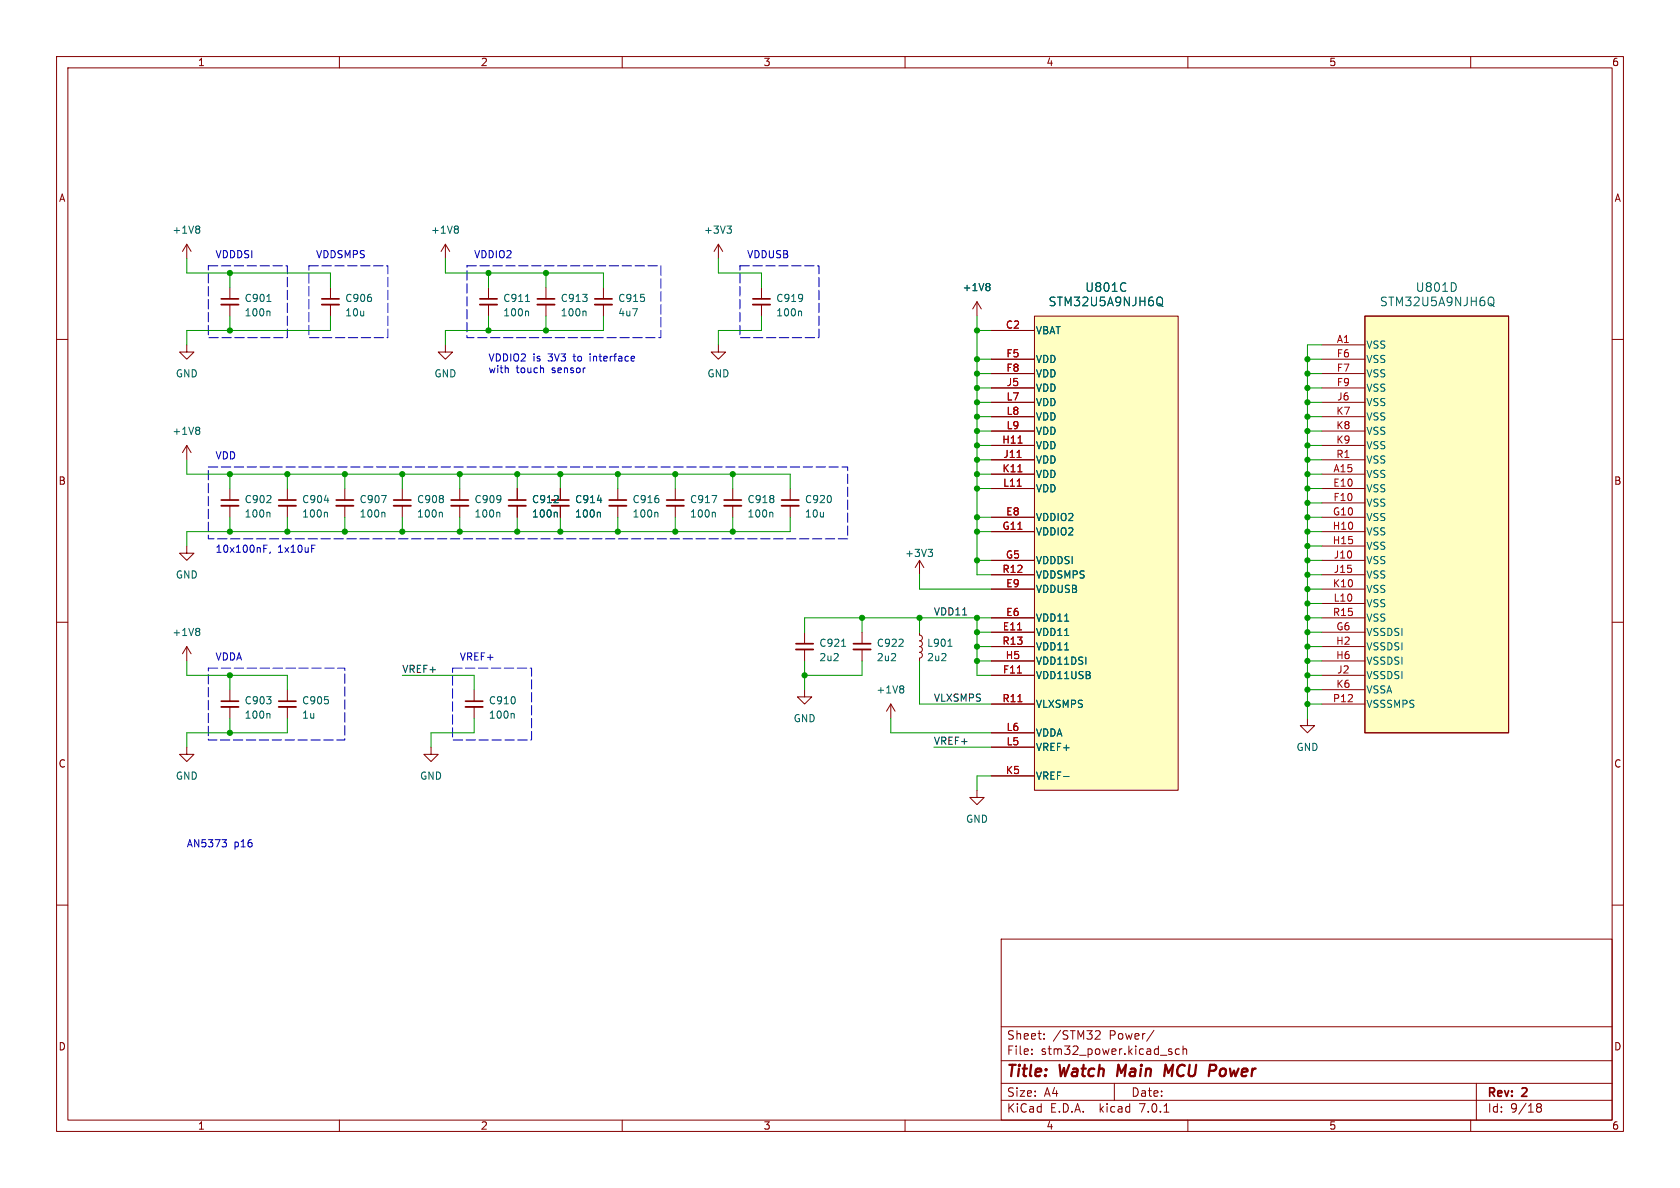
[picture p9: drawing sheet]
<svg xmlns="http://www.w3.org/2000/svg" width="297mm" height="210mm" viewBox="0 0 297 210" stroke-linecap="round" stroke-linejoin="round" font-family="sans-serif">
<g fill="none" stroke="#840000" stroke-width=".18">
<path d="M10 10h277v190h-277zM12 12h273v186h-273zM60 10v2M110 10v2M160 10v2M210 10v2M260 10v2M10 60h2M33 43.2l-.7 1.3M33 43.2v2.5M33 43.2l.8 1.3M40.6 50.8v2"/>
<path d="M40.6 53.8v2.1M58.4 50.8v2M58.4 53.8v2.1M78.7 43.2l-.7 1.3M78.7 43.2v2.5M78.7 43.2l.8 1.3M86.4 50.8v2M86.4 53.8v2.1M96.5 50.8v2M96.5 53.8v2.1M106.7 50.8v2M106.7 53.8v2.1"/>
<path d="M127 43.2l-.8 1.3M127 43.2v2.5M127 43.2l.8 1.3M134.6 50.8v2M134.6 53.8v2.1M172.7 53.3l-.7 1.3M172.7 53.3v2.6M172.7 53.3l.8 1.3M175.3 58.4h7.6M182.9 55.9h25.4v83.8h-25.4zM241.3 55.9h25.4v73.6h-25.4zM285 60h2"/>
<path d="M33 61v1.2h1.3l-1.3 1.3-1.3-1.3h1.3M33 78.7v2.6M33 78.7l-.7 1.3M33 78.7l.8 1.3M78.7 61v1.2h1.3l-1.3 1.3-1.2-1.3h1.2M127 61v1.2h1.3l-1.3 1.3-1.3-1.3h1.3M175.3 63.5h7.6M175.3 66h7.6M175.3 68.6h7.6M175.3 71.1h7.6M175.3 73.7h7.6M175.3 76.2h7.6"/>
<path d="M175.3 78.7h7.6M233.7 61h7.6M233.7 63.5h7.6M233.7 66h7.6M233.7 68.6h7.6M233.7 71.1h7.6M233.7 73.7h7.6M233.7 76.2h7.6M233.7 78.7h7.6M33 96.5v1.3h1.3l-1.3 1.3-1.3-1.3h1.3M40.6 86.4v2M40.6 89.4v2"/>
<path d="M50.8 86.4v2M50.8 89.4v2M61 86.4v2M61 89.4v2M71.1 86.4v2M71.1 89.4v2M81.3 86.4v2M81.3 89.4v2M91.4 86.4v2M91.4 89.4v2M99.1 86.4v2M99.1 89.4v2"/>
<path d="M109.2 86.4v2M109.2 89.4v2M119.4 86.4v2M119.4 89.4v2M129.5 86.4v2M129.5 89.4v2M139.7 86.4v2M139.7 89.4v2M162.6 99.1l-.8 1.2M162.6 99.1v2.5M162.6 99.1l.7 1.2M175.3 83.8h7.6"/>
<path d="M175.3 86.4h7.6M175.3 91.4h7.6M175.3 94h7.6M175.3 99.1h7.6M175.3 81.3h7.6M233.7 83.8h7.6M233.7 86.4h7.6M233.7 88.9h7.6M233.7 91.4h7.6M233.7 94h7.6M233.7 96.5h7.6M233.7 99.1h7.6"/>
<path d="M233.7 81.3h7.6M10 110h2M33 114.3v2.5M33 114.3l-.7 1.3M33 114.3l.8 1.3M142.2 111.8v2M142.2 114.8v2M152.4 111.8v2M152.4 114.8v2M162.6 111.8v.5l.3 .1 .2 .4-.2 .3-.3 .2 .3 .1 .2 .4-.2 .4-.3 .1 .3 .2 .2 .3-.2 .4-.3 .1 .3 .2 .2 .3-.2 .4-.3 .1v.5M175.3 111.8h7.6M175.3 114.3h7.6"/>
<path d="M175.3 116.8h7.6M175.3 101.6h7.6M175.3 119.4h7.6M175.3 104.1h7.6M175.3 109.2h7.6M233.7 111.8h7.6M233.7 114.3h7.6M233.7 116.8h7.6M233.7 101.6h7.6M233.7 119.4h7.6M233.7 104.1h7.6M233.7 106.7h7.6"/>
<path d="M233.7 109.2h7.6M285 110h2M33 132.1v1.3h1.3l-1.3 1.2-1.3-1.2h1.3M40.6 121.9v2.1M40.6 125v2M50.8 121.9v2.1M50.8 125v2M76.2 132.1v1.3h1.3l-1.3 1.2-1.3-1.2h1.3M83.8 121.9v2.1M83.8 125v2M142.2 121.9v1.3h1.3l-1.3 1.3-1.2-1.3h1.2M157.5 124.5l-.8 1.2"/>
<path d="M157.5 124.5v2.5M157.5 124.5l.7 1.2M172.7 139.7v1.3h1.3l-1.3 1.2-1.3-1.2h1.3M175.3 129.5h7.6M175.3 124.5h7.6M175.3 137.2h7.6M175.3 132.1h7.6M231.1 127v1.3h1.3l-1.3 1.2-1.2-1.2h1.2M233.7 121.9h7.6M233.7 124.5h7.6M10 160h2M285 160h2"/>
<path d="M177 166h108v32h-108zM60 198v2M110 198v2M160 198v2M177 194.5h108M177 191.5h108M177 187.5h108M177 181.5h108M182.4 186.3v.1M182.4 185.5v.1M184.6 183.6v.1M184.6 182.8v.1"/>
<path d="M193.9 182.2l.5 .1 .1 .3-.9 1.1h.9M197 191.5v3M204 182.1l-1.3 2M205.8 196.6h.8M207 185.9l.2 .2-.2 .3M207 185.4l.1 .1M208.5 185.5l-.4-.1-.3 .3v.4l.1 .2h.6M209.1 185.5l.3-.1 .3 .1 .1 .9M209.1 184.9v1.5M210 198v2M260 198v2M261 191.5v6.5"/>
<path d="M271.7 195.6l.2 .1M271.7 195.2l.2-.1 .5 .1 .1 .3-.3 .2M271.9 195.7h.3M271.9 195.7l-.2 .2M272.2 195.7l.3 .3-.1 .5-.2 .1-.5-.1"/>
</g>
<path d="M206.5 189.7l-.4-1.5-.3 2" fill="none" stroke="#840000" stroke-width=".4"/>
<g fill="none" stroke="#006464" stroke-width=".18">
<path d="M35.1 40l.2 .2-.2 .3 .2 .2v.3l-.2 .2M80.8 40l.2 .2-.2 .3 .2 .2v.3l-.2 .2M128.5 40h.8l-.4 .4M47.2 53.3h.7M47.5 55l.2 .2v.6M92.9 53.3h.7M93.3 55l.1 .2v.6M103.4 55l.2 .2v.6M129.1 40.4l.2 .3v.3l-.2 .2M141.5 55l.2 .2v.6M174.8 50.1l.2 .3-.2 .3 .2 .2v.2l-.2 .3M204.9 52.5a.51 .51 0 0 1 .6 .5v.5a.51 .51 0 0 1-.6 .5"/>
<path d="M204.9 53.7l.7 .5M263.4 52.5a.51 .51 0 0 1 .7 .5v.5l-.2 .5M263.5 53.7l.4 .3M263.9 54l.3 .2M263.9 54h-.5M35.1 75.5l.2 .3-.2 .3 .2 .2v.2l-.2 .3M47.5 90.6l.2 .1v.7M57.7 90.6l.2 .1v.7M67.9 90.6l.1 .1v.7M78 90.6l.2 .1v.7M88.2 90.6l.2 .1v.7M98.3 90.6l.2 .1v.7"/>
<path d="M106 90.6l.1 .1v.7M116.1 90.6l.2 .1v.7M126.3 90.6l.2 .1v.7M136.4 90.6l.2 .1v.7M164.1 97.1h.8l-.5 .5M164.6 97.6l.3 .2v.3l-.3 .3M35.1 111.1l.2 .2-.2 .3 .2 .3v.2l-.2 .2M148.8 114.3h.7M167.6 114.3h.7M47.5 126.1l.2 .2v.7M90.7 126.1l.2 .2v.7M159.5 121.2l.3 .3-.3 .3 .3 .2v.3l-.3 .2"/>
<path d="M188 137.3h1"/>
</g>
<g fill="none" stroke="#840000" stroke-width=".33">
<path d="M39.1 53.8h3.1M56.9 53.8h3M84.8 53.8h3.1M95 53.8h3M105.2 53.8h3M133.1 53.8h3M39.1 89.4h3.1M49.3 89.4h3M59.4 89.4h3.1M69.6 89.4h3M79.8 89.4h3M89.9 89.4h3.1"/>
<path d="M97.5 89.4h3.1M107.7 89.4h3M117.9 89.4h3M128 89.4h3.1M138.2 89.4h3M140.7 114.8h3.1M150.9 114.8h3M39.1 125h3.1M49.3 125h3M82.3 125h3"/>
</g>
<g fill="none" stroke="#840000" stroke-width=".3">
<path d="M39.1 52.8h3.1M56.9 52.8h3M84.8 52.8h3.1M95 52.8h3M105.2 52.8h3M133.1 52.8h3M39.1 88.4h3.1M49.3 88.4h3M59.4 88.4h3.1M69.6 88.4h3M79.8 88.4h3M89.9 88.4h3.1"/>
<path d="M97.5 88.4h3.1M107.7 88.4h3M117.9 88.4h3M128 88.4h3.1M138.2 88.4h3M140.7 113.8h3.1M150.9 113.8h3M39.1 124h3.1M49.3 124h3M82.3 124h3"/>
</g>
<g fill="#ffffc2" stroke="#ffffc2" stroke-width=".18">
<path d="M241.3 55.9h25.4v73.6h-25.4z"/>
<path d="M182.9 55.9h25.4v83.8h-25.4z"/>
</g>
<path d="M180 78.3h.7M179.8 80.9h.7M179.8 86h.8M179.9 83.4h.8M179.9 119h.7" fill="none" stroke="#a90000" stroke-width=".18"/>
<path d="M96 65.1l.1 .8M111.8 63h.3l.1 .3-.6 .1M112.1 63.8h-.3M46.6 97h.5M46.6 96.4h.6M47.8 97.6l-.1 .2M55.1 96.4h.6M39.2 148.4h.8l-.4 .5M39.9 149l.1 .2-.1 .4" fill="none" stroke="#0000c2" stroke-width=".18"/>
<path d="M36.8 47h14v12.7h-14v-12.7M54.6 47h14v12.7h-14v-12.7M82.5 47h34.3v12.7h-34.3v-12.7M130.8 47h14v12.7h-14v-12.7M36.8 82.6h113.1v12.7h-113.1v-12.7M36.8 118.1h24.2v12.7h-24.2v-12.7M80 118.1h14v12.7h-14v-12.7" fill="none" stroke="#0000c2" stroke-width=".18" stroke-dasharray="1.7 .6"/>
<g fill="none" stroke="#009600" stroke-width=".18">
<path d="M33 45.7v2.6h25.4v2.5M40.6 48.3v2.5M40.6 55.9v2.5M58.4 55.9v2.5h-25.4v2.6M78.7 45.7v2.6h28v2.5M86.4 48.3v2.5M86.4 55.9v2.5M96.5 48.3v2.5M96.5 55.9v2.5M106.7 55.9v2.5h-28v2.6M127 45.7v2.6h7.6v2.5M134.6 55.9v2.5h-7.6v2.6"/>
<path d="M172.7 58.4h2.6M172.7 55.9v45.7h2.6M172.7 78.7h2.6M172.7 73.7h2.6M172.7 71.1h2.6M172.7 66h2.6M172.7 68.6h2.6M172.7 76.2h2.6M172.7 63.5h2.6M231.1 78.7h2.6M231.1 73.7h2.6M231.1 71.1h2.6"/>
<path d="M231.1 66h2.6M231.1 68.6h2.6M231.1 76.2h2.6M231.1 63.5h2.6M233.7 61h-2.6v66M33 81.3v2.5h106.7v2.6M40.6 83.8v2.6M40.6 91.4v2.6M50.8 83.8v2.6M50.8 91.4v2.6M61 83.8v2.6M61 91.4v2.6"/>
<path d="M71.1 83.8v2.6M71.1 91.4v2.6M81.3 83.8v2.6M81.3 91.4v2.6M91.4 83.8v2.6M91.4 91.4v2.6M99.1 83.8v2.6M99.1 91.4v2.6M109.2 83.8v2.6M109.2 91.4v2.6M119.4 83.8v2.6M119.4 91.4v2.6"/>
<path d="M129.5 83.8v2.6M129.5 91.4v2.6M139.7 91.4v2.6h-106.7v2.5M172.7 94h2.6M172.7 83.8h2.6M172.7 91.4h2.6M172.7 86.4h2.6M172.7 99.1h2.6M172.7 81.3h2.6M231.1 94h2.6M231.1 83.8h2.6M231.1 91.4h2.6"/>
<path d="M231.1 86.4h2.6M231.1 99.1h2.6M231.1 96.5h2.6M231.1 81.3h2.6M231.1 88.9h2.6M33 116.8v2.6h17.8v2.5M40.6 119.4v2.5M71.1 119.4h12.7v2.5M142.2 116.8v5.1M152.4 116.8v2.6h-10.2M152.4 109.2v2.6M162.6 101.6v2.5h12.7"/>
<path d="M162.6 109.2v2.6M162.6 116.8v7.7h12.7M172.7 109.2v10.2h2.6M172.7 114.3h2.6M172.7 111.8h2.6M172.7 116.8h2.6M175.3 109.2h-33.1v2.6M231.1 119.4h2.6M231.1 114.3h2.6M231.1 109.2h2.6M231.1 111.8h2.6M231.1 101.6h2.6"/>
<path d="M231.1 116.8h2.6M231.1 104.1h2.6M231.1 106.7h2.6M40.6 127v2.5M50.8 127v2.5h-17.8v2.6M83.8 127v2.5h-7.6v2.6M157.5 127v2.5h17.8M165.1 132.1h10.2M175.3 137.2h-2.6v2.5M231.1 124.5h2.6M231.1 121.9h2.6"/>
</g>
<g fill="#009600" stroke="#009600" stroke-width=".18">
<circle cx="91.4" cy="94" r=".46"/>
<circle cx="81.3" cy="83.8" r=".46"/>
<circle cx="81.3" cy="94" r=".46"/>
<circle cx="61" cy="83.8" r=".46"/>
<circle cx="71.1" cy="94" r=".46"/>
<circle cx="71.1" cy="83.8" r=".46"/>
<circle cx="86.4" cy="58.4" r=".46"/>
<circle cx="96.5" cy="58.4" r=".46"/>
<circle cx="96.5" cy="48.3" r=".46"/>
<circle cx="86.4" cy="48.3" r=".46"/>
<circle cx="40.6" cy="58.4" r=".46"/>
<circle cx="40.6" cy="48.3" r=".46"/>
<circle cx="40.6" cy="129.5" r=".46"/>
<circle cx="40.6" cy="119.4" r=".46"/>
<circle cx="91.4" cy="83.8" r=".46"/>
<circle cx="99.1" cy="83.8" r=".46"/>
<circle cx="119.4" cy="83.8" r=".46"/>
<circle cx="119.4" cy="94" r=".46"/>
<circle cx="109.2" cy="94" r=".46"/>
<circle cx="109.2" cy="83.8" r=".46"/>
<circle cx="129.5" cy="94" r=".46"/>
<circle cx="99.1" cy="94" r=".46"/>
<circle cx="129.5" cy="83.8" r=".46"/>
<circle cx="50.8" cy="94" r=".46"/>
<circle cx="61" cy="94" r=".46"/>
<circle cx="40.6" cy="94" r=".46"/>
<circle cx="50.8" cy="83.8" r=".46"/>
<circle cx="40.6" cy="83.8" r=".46"/>
<circle cx="172.7" cy="94" r=".46"/>
<circle cx="172.7" cy="91.4" r=".46"/>
<circle cx="172.7" cy="99.1" r=".46"/>
<circle cx="172.7" cy="86.4" r=".46"/>
<circle cx="172.7" cy="83.8" r=".46"/>
<circle cx="172.7" cy="111.8" r=".46"/>
<circle cx="172.7" cy="114.3" r=".46"/>
<circle cx="172.7" cy="109.2" r=".46"/>
<circle cx="172.7" cy="116.8" r=".46"/>
<circle cx="142.2" cy="119.4" r=".46"/>
<circle cx="162.6" cy="109.2" r=".46"/>
<circle cx="152.4" cy="109.2" r=".46"/>
<circle cx="231.1" cy="106.7" r=".46"/>
<circle cx="231.1" cy="104.1" r=".46"/>
<circle cx="231.1" cy="109.2" r=".46"/>
<circle cx="231.1" cy="116.8" r=".46"/>
<circle cx="231.1" cy="114.3" r=".46"/>
<circle cx="231.1" cy="111.8" r=".46"/>
<circle cx="231.1" cy="121.9" r=".46"/>
<circle cx="231.1" cy="119.4" r=".46"/>
<circle cx="231.1" cy="99.1" r=".46"/>
<circle cx="231.1" cy="101.6" r=".46"/>
<circle cx="231.1" cy="124.5" r=".46"/>
<circle cx="231.1" cy="78.7" r=".46"/>
<circle cx="231.1" cy="81.3" r=".46"/>
<circle cx="231.1" cy="71.1" r=".46"/>
<circle cx="231.1" cy="68.6" r=".46"/>
<circle cx="231.1" cy="66" r=".46"/>
<circle cx="231.1" cy="94" r=".46"/>
<circle cx="231.1" cy="88.9" r=".46"/>
<circle cx="231.1" cy="91.4" r=".46"/>
<circle cx="231.1" cy="83.8" r=".46"/>
<circle cx="231.1" cy="86.4" r=".46"/>
<circle cx="231.1" cy="76.2" r=".46"/>
<circle cx="231.1" cy="73.7" r=".46"/>
<circle cx="231.1" cy="63.5" r=".46"/>
<circle cx="172.7" cy="81.3" r=".46"/>
<circle cx="172.7" cy="78.7" r=".46"/>
<circle cx="172.7" cy="76.2" r=".46"/>
<circle cx="172.7" cy="68.6" r=".46"/>
<circle cx="172.7" cy="66" r=".46"/>
<circle cx="172.7" cy="73.7" r=".46"/>
<circle cx="172.7" cy="71.1" r=".46"/>
<circle cx="172.7" cy="58.4" r=".46"/>
<circle cx="172.7" cy="63.5" r=".46"/>
<circle cx="231.1" cy="96.5" r=".46"/>
</g>
<g font-size="2.8" fill="#840000">
<text x="178" y="190.8">Title:</text>
<text x="187.4" y="190.8">Watch</text>
<text x="198.2" y="190.8">Main</text>
<text x="207.1" y="190.8">MCU Power</text>
</g>
<g font-size="2.1" fill="#006464">
<text x="191.8" y="51.8">U801C</text>
<text x="250.2" y="51.8">U801D</text>
<text x="185.3" y="54.3">STM32U5A9NJH6Q</text>
<text x="243.9" y="54.3">STM32U5A9NJH6Q</text>
</g>
<g font-size="2.1" fill="#840000">
<text x="178" y="183.9">Sheet:</text>
<text x="186.2" y="183.9">/STM32</text>
<text x="196.1" y="183.9">Power/</text>
<text x="178" y="186.6">File:</text>
<text x="184" y="186.6">stm32_power.kicad_sch</text>
<text x="178" y="196.8">KiCad</text>
<text x="178" y="194">Size:</text>
<text x="184.6" y="194">A4</text>
<text x="185.7" y="196.8">E.D.A.</text>
<text x="194.4" y="196.8">kicad</text>
<text x="200" y="194">Date:</text>
<text x="201.5" y="196.8">7.0.1</text>
<text x="263" y="194.2">Rev:</text>
<text x="263" y="196.8">Id:</text>
<text x="267" y="196.8">9/18</text>
<text x="269.2" y="194.2">2</text>
</g>
<g font-size="1.8" fill="#840000">
<text x="35" y="11.8">1</text>
<text x="85" y="11.8">2</text>
<text x="135" y="11.8">3</text>
<text x="185" y="11.8">4</text>
<text x="235" y="11.8">5</text>
<text x="285" y="11.8">6</text>
<text x="10.4" y="35.8">A</text>
<text x="285.4" y="35.8">A</text>
<text x="10.3" y="85.8">B</text>
<text x="285.3" y="85.8">B</text>
<text x="10.3" y="135.8">C</text>
<text x="285.3" y="135.8">C</text>
<text x="10.3" y="185.8">D</text>
<text x="285.3" y="185.8">D</text>
<text x="35" y="199.8">1</text>
<text x="85" y="199.8">2</text>
<text x="135" y="199.8">3</text>
<text x="185" y="199.8">4</text>
<text x="235" y="199.8">5</text>
<text x="285" y="199.8">6</text>
</g>
<g font-size="1.8" fill="#006464">
<text x="30.4" y="41.5">+1V8</text>
<text x="76.1" y="41.5">+1V8</text>
<text x="124.4" y="41.5">+3V3</text>
<text x="43.2" y="53.5">C901</text>
<text x="61" y="53.5">C906</text>
<text x="88.9" y="53.5">C911</text>
<text x="99.1" y="53.5">C913</text>
<text x="109.2" y="53.5">C915</text>
<text x="137.2" y="53.5">C919</text>
<text x="170.1" y="51.6">+1V8</text>
<text x="43.2" y="56.1">100n</text>
<text x="61" y="56.1">10u</text>
<text x="88.9" y="56.1">100n</text>
<text x="99.1" y="56.1">100n</text>
<text x="109.2" y="56.1">4u7</text>
<text x="137.2" y="56.1">100n</text>
<text x="183.1" y="59.2">VBAT</text>
<text x="183.1" y="64.3">VDD</text>
<text x="241.6" y="61.8">VSS</text>
<text x="241.6" y="64.3">VSS</text>
<text x="31" y="66.9">GND</text>
<text x="76.7" y="66.9">GND</text>
<text x="125" y="66.9">GND</text>
<text x="183.1" y="66.9">VDD</text>
<text x="183.1" y="69.4">VDD</text>
<text x="183.1" y="71.9">VDD</text>
<text x="241.6" y="66.9">VSS</text>
<text x="241.6" y="69.4">VSS</text>
<text x="241.6" y="71.9">VSS</text>
<text x="30.4" y="77">+1V8</text>
<text x="183.1" y="74.5">VDD</text>
<text x="183.1" y="77">VDD</text>
<text x="241.6" y="74.5">VSS</text>
<text x="241.6" y="77">VSS</text>
<text x="183.1" y="79.6">VDD</text>
<text x="183.1" y="82.1">VDD</text>
<text x="241.6" y="79.6">VSS</text>
<text x="241.6" y="82.1">VSS</text>
<text x="43.2" y="89.1">C902</text>
<text x="53.3" y="89.1">C904</text>
<text x="63.5" y="89.1">C907</text>
<text x="73.7" y="89.1">C908</text>
<text x="83.8" y="89.1">C909</text>
<text x="94" y="89.1">C912</text>
<text x="101.6" y="89.1">C914</text>
<text x="111.8" y="89.1">C916</text>
<text x="121.9" y="89.1">C917</text>
<text x="132.1" y="89.1">C918</text>
<text x="142.2" y="89.1">C920</text>
<text x="183.1" y="84.6">VDD</text>
<text x="183.1" y="87.2">VDD</text>
<text x="241.6" y="84.6">VSS</text>
<text x="241.6" y="87.2">VSS</text>
<text x="241.6" y="89.7">VSS</text>
<text x="43.2" y="91.6">100n</text>
<text x="53.3" y="91.6">100n</text>
<text x="63.5" y="91.6">100n</text>
<text x="73.7" y="91.6">100n</text>
<text x="83.8" y="91.6">100n</text>
<text x="94" y="91.6">100n</text>
<text x="101.6" y="91.6">100n</text>
<text x="111.8" y="91.6">100n</text>
<text x="121.9" y="91.6">100n</text>
<text x="132.1" y="91.6">100n</text>
<text x="142.2" y="91.6">10u</text>
<text x="183.1" y="92.3">VDDIO2</text>
<text x="183.1" y="94.8">VDDIO2</text>
<text x="241.6" y="92.3">VSS</text>
<text x="241.6" y="94.8">VSS</text>
<text x="160" y="98.6">+3V3</text>
<text x="183.1" y="99.9">VDDDSI</text>
<text x="241.6" y="97.3">VSS</text>
<text x="241.6" y="99.9">VSS</text>
<text x="31" y="102.4">GND</text>
<text x="183.1" y="105">VDDUSB</text>
<text x="183.1" y="102.4">VDDSMPS</text>
<text x="241.6" y="102.4">VSS</text>
<text x="241.6" y="105">VSS</text>
<text x="241.6" y="107.5">VSS</text>
<text x="30.4" y="112.6">+1V8</text>
<text x="183.1" y="112.6">VDD11</text>
<text x="183.1" y="110">VDD11</text>
<text x="241.6" y="112.6">VSSDSI</text>
<text x="241.6" y="110">VSS</text>
<text x="144.8" y="114.5">C921</text>
<text x="144.8" y="117">2u2</text>
<text x="154.9" y="114.5">C922</text>
<text x="154.9" y="117">2u2</text>
<text x="163.8" y="114.5">L901</text>
<text x="163.8" y="117">2u2</text>
<text x="183.1" y="117.7">VDD11DSI</text>
<text x="183.1" y="115.1">VDD11</text>
<text x="241.6" y="115.1">VSSDSI</text>
<text x="241.6" y="117.7">VSSDSI</text>
<text x="43.2" y="124.7">C903</text>
<text x="53.3" y="124.7">C905</text>
<text x="86.4" y="124.7">C910</text>
<text x="154.9" y="122.7">+1V8</text>
<text x="183.1" y="120.2">VDD11USB</text>
<text x="183.1" y="125.3">VLXSMPS</text>
<text x="241.6" y="120.2">VSSDSI</text>
<text x="241.6" y="122.7">VSSA</text>
<text x="241.6" y="125.3">VSSSMPS</text>
<text x="43.2" y="127.2">100n</text>
<text x="53.3" y="127.2">1u</text>
<text x="86.4" y="127.2">100n</text>
<text x="140.2" y="127.8">GND</text>
<text x="183.1" y="130.4">VDDA</text>
<text x="31" y="138">GND</text>
<text x="74.2" y="138">GND</text>
<text x="183.1" y="138">VREF-</text>
<text x="183.1" y="132.9">VREF+</text>
<text x="229.1" y="132.9">GND</text>
<text x="170.7" y="145.6">GND</text>
</g>
<g font-size="1.8" fill="#0000c2">
<text x="38.1" y="45.7">VDDDSI</text>
<text x="55.9" y="45.7">VDDSMPS</text>
<text x="83.8" y="45.7">VDDIO2</text>
<text x="132.1" y="45.7">VDDUSB</text>
<text x="86.4" y="64">VDDIO2</text>
<text x="94.2" y="64">is</text>
<text x="97" y="64">3V3</text>
<text x="101.6" y="64">to</text>
<text x="104.5" y="64">interface</text>
<text x="86.4" y="66">with</text>
<text x="91.3" y="66">touch</text>
<text x="97.6" y="66">sensor</text>
<text x="38.1" y="81.3">VDD</text>
<text x="38.1" y="97.8">10x100nF,</text>
<text x="49.1" y="97.8">1x10uF</text>
<text x="38.1" y="116.8">VDDA</text>
<text x="81.3" y="116.8">VREF+</text>
<text x="33" y="149.9">AN5373</text>
<text x="41.4" y="149.9">p16</text>
</g>
<g font-size="1.8" fill="#a90000">
<text x="177.8" y="58.2">C2</text>
<text x="177.9" y="63.2">F5</text>
<text x="177.9" y="65.8">F8</text>
<text x="236.3" y="60.7">A1</text>
<text x="236.3" y="63.2">F6</text>
<text x="236.3" y="65.8">F7</text>
<text x="177.9" y="70.9">L7</text>
<text x="177.9" y="68.3">J5</text>
<text x="236.3" y="68.3">F9</text>
<text x="236.3" y="70.9">J6</text>
<text x="177.9" y="73.4">L8</text>
<text x="177.9" y="75.9">L9</text>
<text x="236.2" y="73.4">K7</text>
<text x="236.2" y="75.9">K8</text>
<text x="177.1" y="78.5">H11</text>
<text x="177.2" y="83.6">K11</text>
<text x="177.3" y="81">J11</text>
<text x="235.7" y="83.6">A15</text>
<text x="236.2" y="78.5">K9</text>
<text x="236.2" y="81">R1</text>
<text x="177.3" y="86.1">L11</text>
<text x="235.6" y="86.1">E10</text>
<text x="235.7" y="88.6">F10</text>
<text x="177.2" y="93.7">G11</text>
<text x="177.8" y="91.2">E8</text>
<text x="235.6" y="93.7">H10</text>
<text x="235.6" y="91.2">G10</text>
<text x="177.2" y="101.3">R12</text>
<text x="177.8" y="98.8">G5</text>
<text x="235.6" y="96.3">H15</text>
<text x="235.7" y="98.8">J10</text>
<text x="235.7" y="101.3">J15</text>
<text x="177.8" y="103.9">E9</text>
<text x="235.6" y="103.9">K10</text>
<text x="235.7" y="106.4">L10</text>
<text x="177.2" y="111.5">E11</text>
<text x="177.8" y="109">E6</text>
<text x="235.6" y="109">R15</text>
<text x="236.2" y="111.5">G6</text>
<text x="177.2" y="114">R13</text>
<text x="177.3" y="119.1">F11</text>
<text x="177.7" y="116.6">H5</text>
<text x="236.2" y="114">H2</text>
<text x="236.2" y="116.6">H6</text>
<text x="236.3" y="119.1">J2</text>
<text x="177.2" y="124.2">R11</text>
<text x="235.6" y="124.2">P12</text>
<text x="236.2" y="121.7">K6</text>
<text x="177.9" y="131.8">L5</text>
<text x="177.9" y="129.3">L6</text>
<text x="177.8" y="136.9">K5</text>
</g>
<g font-size="1.8" fill="#0f0f0f">
<text x="165.1" y="108.9">VDD11</text>
<text x="71.1" y="119">VREF+</text>
<text x="165.1" y="124.1">VLXSMPS</text>
<text x="165.1" y="131.7">VREF+</text>
</g>
</svg>
